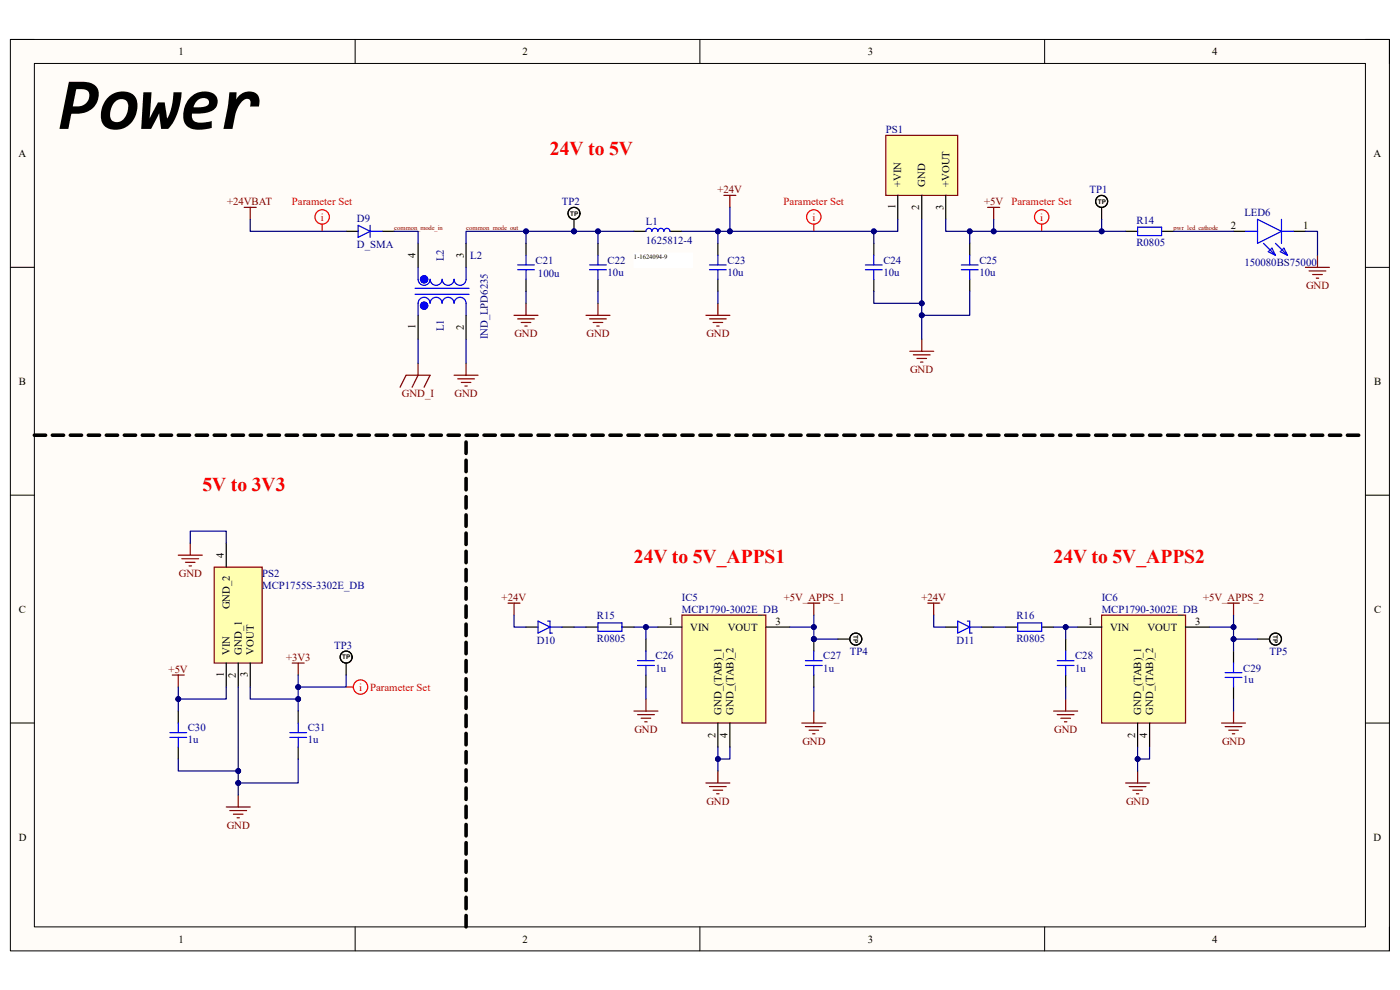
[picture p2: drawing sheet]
<svg xmlns="http://www.w3.org/2000/svg" width="297mm" height="210mm" viewBox="0 0 297 210" stroke-linecap="round" stroke-linejoin="round" font-family="sans-serif">
<path d="M2.2 8.4h292.6v193.3h-292.6z" fill-rule="evenodd" fill="#fffcf8"/>
<path d="M2.2 8.4h292.6v193.3h-292.6z" fill="none" stroke="#000" stroke-width=".21"/>
<path d="M7.3 13.5h282.4v183.1h-282.4z" fill-rule="evenodd" fill="#fffcf8"/>
<g fill="none" stroke="#000" stroke-width=".21">
<path d="M2.2 8.4h5.1M7.3 13.5h282.4v183.1h-282.4zM75.3 8.4v5.1M148.5 8.4v5.1M221.6 8.4v5.1M289.7 8.4h5.1v5.1M2.2 56.7h5.1M289.7 56.7h5.1M2.2 105h5.1M289.7 105.1h5.1M2.2 153.4h5.1M289.7 153.4h5.1"/>
<path d="M75.3 196.6v5.1M148.5 196.6v5.1M221.6 196.6v5.1M294.8 196.6v5.1"/>
</g>
<path d="M45.5 120.3h10.1v20.4h-10.1z" fill-rule="evenodd" fill="#ffffb0"/>
<g fill="none" stroke="#800000" stroke-width=".25">
<path d="M37.8 117.8h5.1M38.6 118.5h3.5M39.3 119.3h2.1M40.4 115.2v2.6M40.1 120.1h.5M45.5 120.3h10.1v20.4h-10.1zM36.5 143.2h2.6M37.8 143.2v2.5M62 140.7h2.5M63.3 140.7v2.5M48 171.2h5.1M48.8 172h3.5"/>
<path d="M49.5 172.7h2.1M50.3 173.5h.5M50.5 168.6v2.6"/>
</g>
<path d="M48 115.2v5.1M48 140.7v5M50.5 140.7v5M53.1 140.7v5" fill="none" stroke="#000" stroke-width=".25"/>
<path d="M144.7 130.5h17.8v22.9h-17.8z" fill-rule="evenodd" fill="#ffffb0"/>
<path d="M107.8 127.9h2.5M109.1 127.9v2.6M144.7 130.5h17.8v22.9h-17.8zM171.4 127.9h2.5M172.7 127.9v2.6M149.8 166.1h5M150.5 166.9h3.6M151.3 167.6h2M152 168.4h.6M152.3 163.6v2.5" fill="none" stroke="#800000" stroke-width=".25"/>
<path d="M139.6 133h5.1M162.5 133h5.1M152.3 153.4v5.1M154.8 153.4v5.1" fill="none" stroke="#000" stroke-width=".25"/>
<circle cx="172.7" cy="135.6" r=".51" fill="#000080"/>
<circle cx="172.7" cy="135.6" r=".51" fill="none" stroke="#000080" stroke-width=".21"/>
<path d="M172.7 135.6v2.5" fill="none" stroke="#000" stroke-width=".25"/>
<circle cx="172.7" cy="135.6" r=".51" fill="#000080"/>
<circle cx="172.7" cy="135.6" r=".51" fill="none" stroke="#000080" stroke-width=".21"/>
<path d="M111.6 133h2.5M119.2 133h2.6M124.3 133h2.6M131.9 133h2.6M137 135.6v2.5M137 143.2v2.5M172.7 143.2v2.5" fill="none" stroke="#000" stroke-width=".25"/>
<path d="M114.1 131.8l2.6 1.2-2.6 1.3zM116.2 131.8h.5v2.5h.5M116.7 133h2.5M126.9 132.1h5v1.8h-5zM137 138.1v2M172.7 138.1v2M135.3 141.2h3.5M135.3 140.1h3.5M137 141.2v2M170.9 140.2h3.5M170.9 141.2h3.5M172.7 141.2v2" fill="none" stroke="#00f" stroke-width=".25"/>
<path d="M134.5 150.8h5.1M135.3 151.6h3.5M136 152.4h2.1M136.8 153.1h.5M137 148.3v2.5M170.1 153.4h5.1M170.9 154.1h3.5M171.6 154.9h2.1M172.4 155.7h.5M172.7 150.8v2.6" fill="none" stroke="#800000" stroke-width=".25"/>
<path d="M233.7 130.5h17.8v22.9h-17.8z" fill-rule="evenodd" fill="#ffffb0"/>
<g fill="none" stroke="#800000" stroke-width=".25">
<path d="M196.8 127.9h2.6M198.1 127.9v2.6M233.7 130.5h17.8v22.9h-17.8zM260.4 127.9h2.6M261.7 127.9v2.6M223.5 150.8h5.1M224.3 151.6h3.6M225.1 152.4h2M225.8 153.1h.5M226.1 148.3v2.5M259.2 153.4h5M259.9 154.1h3.6"/>
<path d="M260.7 154.9h2M261.4 155.7h.5M261.7 150.8v2.6M238.8 166.1h5.1M239.6 166.9h3.5M240.3 167.6h2.1M241.1 168.4h.5M241.3 163.6v2.5"/>
</g>
<g fill="none" stroke="#000" stroke-width=".25">
<path d="M200.6 133h2.6M208.3 133h2.5M213.4 133h2.5M221 133h2.5M226.1 135.6v2.5M228.6 133h5.1M251.5 133h5.1M261.7 138.1v2.6M37.8 150.8v2.6M37.8 158.5v2.5M63.3 150.8v2.6M63.3 158.5v2.5"/>
<path d="M226.1 143.2v2.6M241.3 153.4v5.1M243.9 153.4v5.1M261.7 145.8v2.5"/>
</g>
<g fill="none" stroke="#00f" stroke-width=".25">
<path d="M203.2 131.8l2.5 1.2-2.5 1.3zM205.2 131.8h.5v2.5h.5M205.7 133h2.6M215.9 132.1h5.1v1.8h-5.1zM226.1 138.1v2.1M36 155.4h3.6M36 156.4h3.6M37.8 153.4v2M37.8 156.4v2.1M61.5 155.4h3.5M61.5 156.4h3.5M63.3 153.4v2"/>
<path d="M63.3 156.4v2.1M224.3 140.2h3.6M224.3 141.2h3.6M226.1 141.2v2M259.9 142.7h3.6M259.9 143.7h3.6M261.7 140.7v2M261.7 143.7v2.1"/>
</g>
<path d="M187.9 28.7h15.3v12.7h-15.3z" fill-rule="evenodd" fill="#ffffb0"/>
<g fill="none" stroke="#800000" stroke-width=".25">
<path d="M187.9 28.7h15.3v12.7h-15.3zM51.8 44h2.6M53.1 44v2.5M209.5 44h2.6M210.8 44v2.5M277 56.7h5M277.7 57.5h3.6M278.5 58.2h2M279.3 59h.5M279.5 54.2v2.5M124.3 66.9h5.1M125.1 67.6h3.5"/>
<path d="M125.8 68.4h2.1M126.6 69.2h.5M126.9 64.3v2.6M149.8 66.9h5M150.5 67.6h3.6M151.3 68.4h2M152 69.2h.6M152.3 64.3v2.6M193 74.5h5.1M193.8 75.3h3.5M194.5 76h2.1M195.3 76.8h.5"/>
<path d="M195.5 72v2.5"/>
</g>
<g fill="none" stroke="#000" stroke-width=".25">
<path d="M73.4 49.1h2.6M81.1 49.1h2.5M126.9 51.6v2.6M126.9 59.3v2.5M152.3 51.6v2.6M152.3 59.3v2.5M185.4 51.6v2.6M185.4 59.3v2.5M190.5 41.4v5.1M195.5 41.4v5.1M200.6 41.4v5.1M205.7 51.6v2.6"/>
<path d="M205.7 59.3v2.5M238.8 49.1h2.5M246.4 49.1h2.6"/>
</g>
<g fill="none" stroke="#00f" stroke-width=".25">
<path d="M76 47.8l2.5 1.3-2.5 1.2zM78.5 49.1h2.6M78.5 47.8v2.5M125.1 57.2h3.5M125.1 56.2h3.5M126.9 54.2v2M126.9 57.2v2.1M150.5 57.2h3.6M150.5 56.2h3.6M152.3 54.2v2M152.3 57.2v2.1M183.6 57.2h3.6"/>
<path d="M183.6 56.2h3.6M185.4 54.2v2M185.4 57.2v2.1M203.9 57.2h3.6M203.9 56.2h3.6M205.7 54.2v2M205.7 57.2v2.1M241.3 48.2h5.1v1.8h-5.1z"/>
</g>
<path d="M134.5 53.7h12.3v3h-12.3z" fill-rule="evenodd" fill="#fff"/>
<path d="M134.5 53.7h12.3v3h-12.3z" fill="none" stroke="#fff" stroke-width=".21"/>
<path d="M153.6 41.4h2.5M154.8 41.4v2.6M96.3 79.6h5.1M98.9 77.1v2.5M109.1 66.9h5M109.8 67.6h3.6M110.6 68.4h2M111.3 69.2h.5M111.6 64.3v2.6M97.1 80.4h3.6M97.9 81.1h2M98.6 81.9h.5" fill="none" stroke="#800000" stroke-width=".25"/>
<path d="M88.7 51.6v5.1M98.9 51.6v5.1M111.6 51.6v2.6M111.6 59.3v2.5M134.5 49.1h2.5M142.1 49.1h2.6M261.7 49.1h2.5M274.4 49.1h2.6M88.7 66.9v5.1M98.9 66.9v5.1" fill="none" stroke="#000" stroke-width=".25"/>
<g fill="none" stroke="#00f" stroke-width=".25">
<path d="M88.7 56.7v2.6a1.27 1.27 0 0 0 1.3 1.2 1.27 1.27 0 0 0 1.2-1.2 1.27 1.27 0 0 0 1.3 1.2 1.27 1.27 0 0 0 1.3-1.2 1.27 1.27 0 0 0 1.3 1.2 1.27 1.27 0 0 0 1.2-1.2 1.27 1.27 0 0 0 1.3 1.2 1.27 1.27 0 0 0 1.3-1.2v-2.6M109.8 57.2h3.6M109.8 56.2h3.6M111.6 54.2v2M111.6 57.2v2.1M137 49.1a.63 .63 0 0 1 .7-.7 .63 .63 0 0 1 .6 .7 .64 .64 0 0 1 .6-.7 .64 .64 0 0 1 .7 .7 .64 .64 0 0 1 .6-.7 .64 .64 0 0 1 .6 .7 .64 .64 0 0 1 .7-.7 .64 .64 0 0 1 .6 .7M264.2 49.1h2.6M266.8 46.5l5.1 2.6-5.1 2.5zM268.1 51.6l2.5 2.6M269.1 53.4l.7-.8 .8 1.6zM270.6 51.6l2.5 2.6M271.9 46.5v5.1"/>
<path d="M271.9 49.1h2.5M272.4 52.6l.7 1.6-1.5-.8zM88.1 62.4h11.4M88.1 61.2h11.4M88.7 66.9v-2.6a1.27 1.27 0 0 1 1.3-1.2 1.27 1.27 0 0 1 1.2 1.2 1.27 1.27 0 0 1 1.3-1.2 1.27 1.27 0 0 1 1.3 1.2 1.27 1.27 0 0 1 1.3-1.2 1.27 1.27 0 0 1 1.2 1.2 1.27 1.27 0 0 1 1.3-1.2 1.27 1.27 0 0 1 1.3 1.2v2.6"/>
</g>
<g fill="none" stroke="#00f" stroke-width="1.3">
<circle cx="90" cy="59.3" r=".26"/>
<circle cx="90" cy="64.9" r=".26"/>
</g>
<circle cx="121.8" cy="49.1" r=".51" fill="#000080"/>
<circle cx="121.8" cy="49.1" r=".51" fill="none" stroke="#000080" stroke-width=".21"/>
<path d="M121.8 46.5v2.6" fill="none" stroke="#000" stroke-width=".25"/>
<circle cx="121.8" cy="49.1" r=".51" fill="#000080"/>
<circle cx="121.8" cy="49.1" r=".51" fill="none" stroke="#000080" stroke-width=".21"/>
<g fill="none" stroke="#000" stroke-width=".25">
<path d="M233.7 44v2.5M177.7 135.6h2.6M266.8 135.6h2.5M73.4 140.7v2.5"/>
<circle cx="121.8" cy="45.3" r="1.27"/>
<circle cx="233.7" cy="42.7" r="1.27"/>
<circle cx="73.4" cy="139.4" r="1.27"/>
<circle cx="181.6" cy="135.6" r="1.27"/>
<circle cx="270.6" cy="135.6" r="1.27"/>
</g>
<g fill="none" stroke="#000" stroke-width=".76">
<path d="M7.3 92.3h2.4M11.1 92.3h2.4M14.9 92.3h2.4M18.7 92.3h2.4M22.6 92.3h2.3M26.4 92.3h2.4M30.2 92.3h2.4M34 92.3h2.4M37.8 92.3h2.4M41.6 92.3h2.4M45.5 92.3h2.3M49.3 92.3h2.4"/>
<path d="M53.1 92.3h2.4M56.9 92.3h2.4M60.7 92.3h2.4M64.5 92.3h2.4M68.3 92.3h2.4M72.2 92.3h2.3M76 92.3h2.4M79.8 92.3h2.4M83.6 92.3h2.4M87.4 92.3h2.4M91.2 92.3h2.4M95.1 92.3h2.3"/>
<path d="M98.9 92.3h2.4M98.9 93.8v2.4M98.9 97.6v2.4M102.7 92.3h2.4M106.5 92.3h2.4M110.3 92.3h2.4M114.1 92.3h2.4M118 92.3h2.3M121.8 92.3h2.4M125.6 92.3h2.4M129.4 92.3h2.4M133.2 92.3h2.4"/>
<path d="M137 92.3h2.4M140.9 92.3h2.3M144.7 92.3h2.4M148.5 92.3h2.4M152.3 92.3h2.4M156.1 92.3h2.4M159.9 92.3h2.4M163.7 92.3h2.4M167.6 92.3h2.3M171.4 92.3h2.4M175.2 92.3h2.4M179 92.3h2.4"/>
<path d="M182.8 92.3h2.4M186.6 92.3h2.4M190.5 92.3h2.3M194.3 92.3h2.4M198.1 92.3h2.4M201.9 92.3h2.4M205.7 92.3h2.4M209.5 92.3h2.4M213.4 92.3h2.3M217.2 92.3h2.4M221 92.3h2.4M224.8 92.3h2.4"/>
<path d="M228.6 92.3h2.4M232.4 92.3h2.4M236.3 92.3h2.3M240.1 92.3h2.4M243.9 92.3h2.4M247.7 92.3h2.4M251.5 92.3h2.4M255.3 92.3h2.4M259.2 92.3h2.3M263 92.3h2.3M266.8 92.3h2.4M270.6 92.3h2.4"/>
<path d="M274.4 92.3h2.4M278.2 92.3h2.4M282 92.3h2.4M285.9 92.3h2.3M98.9 101.5v2.4M98.9 105.4v2.4M98.9 109.2v2.4M98.9 113.1v2.4M98.9 117v2.4M98.9 120.8v2.4M98.9 124.7v2.4M98.9 128.5v2.5"/>
<path d="M98.9 132.4v2.4M98.9 136.3v2.4M98.9 140.1v2.4M98.9 144v2.4M98.9 147.9v2.4M98.9 151.7v2.4M98.9 155.6v2.4M98.9 159.4v2.5M98.9 163.3v2.4M98.9 167.2v2.4M98.9 171v2.5M98.9 174.9v2.4"/>
<path d="M98.9 178.8v2.4M98.9 182.6v2.4M98.9 186.5v2.4M98.9 190.4v2.4M98.9 194.2v2.4"/>
</g>
<path d="M88.7 77.1v2.5l-1.3 2.5M84.9 82.1l1.3-2.5h5l-1.2 2.5" fill="none" stroke="#800000" stroke-width=".25"/>
<g fill="none" stroke="#f00" stroke-width=".25">
<path d="M68.3 47.5v1.6M172.7 47.6v1.5M221 47.6v1.5M73.4 145.7h1.6"/>
<circle cx="68.3" cy="46" r="1.53"/>
<circle cx="172.6" cy="46" r="1.53"/>
<circle cx="221" cy="46" r="1.53"/>
<circle cx="76.5" cy="145.7" r="1.53"/>
</g>
<path d="M40.4 115.2v-2.5h7.6v2.5M37.8 145.7v2.6h10.2v-2.6" fill="none" stroke="#000080" stroke-width=".25"/>
<circle cx="37.8" cy="148.3" r=".51" fill="#000080"/>
<circle cx="37.8" cy="148.3" r=".51" fill="none" stroke="#000080" stroke-width=".21"/>
<path d="M63.3 143.2v5.1h-10.2v-2.6" fill="none" stroke="#000080" stroke-width=".25"/>
<circle cx="63.3" cy="148.3" r=".51" fill="#000080"/>
<circle cx="63.3" cy="148.3" r=".51" fill="none" stroke="#000080" stroke-width=".21"/>
<circle cx="63.3" cy="145.7" r=".51" fill="#000080"/>
<circle cx="63.3" cy="145.7" r=".51" fill="none" stroke="#000080" stroke-width=".21"/>
<path d="M154.8 158.5v2.5h-2.5" fill="none" stroke="#000080" stroke-width=".25"/>
<circle cx="152.3" cy="161" r=".51" fill="#000080"/>
<circle cx="152.3" cy="161" r=".51" fill="none" stroke="#000080" stroke-width=".21"/>
<path d="M172.7 130.5v2.5h-5.1" fill="none" stroke="#000080" stroke-width=".25"/>
<circle cx="172.7" cy="133" r=".51" fill="#000080"/>
<circle cx="172.7" cy="133" r=".51" fill="none" stroke="#000080" stroke-width=".21"/>
<path d="M121.8 133h2.5M134.5 133h2.5v2.6" fill="none" stroke="#000080" stroke-width=".25"/>
<circle cx="137" cy="133" r=".51" fill="#000080"/>
<circle cx="137" cy="133" r=".51" fill="none" stroke="#000080" stroke-width=".21"/>
<path d="M109.1 130.5v2.5h2.5M137 133h2.6" fill="none" stroke="#000080" stroke-width=".25"/>
<circle cx="137" cy="133" r=".51" fill="#000080"/>
<circle cx="137" cy="133" r=".51" fill="none" stroke="#000080" stroke-width=".21"/>
<path d="M172.7 133v2.6M137 145.7v2.6M172.7 145.7v5.1" fill="none" stroke="#000080" stroke-width=".25"/>
<circle cx="172.7" cy="133" r=".51" fill="#000080"/>
<circle cx="172.7" cy="133" r=".51" fill="none" stroke="#000080" stroke-width=".21"/>
<circle cx="172.7" cy="135.6" r=".51" fill="#000080"/>
<circle cx="172.7" cy="135.6" r=".51" fill="none" stroke="#000080" stroke-width=".21"/>
<path d="M152.3 158.5v5.1" fill="none" stroke="#000080" stroke-width=".25"/>
<circle cx="152.3" cy="161" r=".51" fill="#000080"/>
<circle cx="152.3" cy="161" r=".51" fill="none" stroke="#000080" stroke-width=".21"/>
<path d="M243.9 158.5v2.5h-2.6" fill="none" stroke="#000080" stroke-width=".25"/>
<circle cx="241.3" cy="161" r=".51" fill="#000080"/>
<circle cx="241.3" cy="161" r=".51" fill="none" stroke="#000080" stroke-width=".21"/>
<path d="M261.7 130.5v2.5h-5.1" fill="none" stroke="#000080" stroke-width=".25"/>
<circle cx="261.7" cy="133" r=".51" fill="#000080"/>
<circle cx="261.7" cy="133" r=".51" fill="none" stroke="#000080" stroke-width=".21"/>
<path d="M210.8 133h2.6M223.5 133h2.6v2.6" fill="none" stroke="#000080" stroke-width=".25"/>
<circle cx="226.1" cy="133" r=".51" fill="#000080"/>
<circle cx="226.1" cy="133" r=".51" fill="none" stroke="#000080" stroke-width=".21"/>
<path d="M198.1 130.5v2.5h2.5M226.1 133h2.5" fill="none" stroke="#000080" stroke-width=".25"/>
<circle cx="226.1" cy="133" r=".51" fill="#000080"/>
<circle cx="226.1" cy="133" r=".51" fill="none" stroke="#000080" stroke-width=".21"/>
<path d="M261.7 133v5.1M226.1 145.8v2.5M261.7 148.3v2.5" fill="none" stroke="#000080" stroke-width=".25"/>
<circle cx="261.7" cy="133" r=".51" fill="#000080"/>
<circle cx="261.7" cy="133" r=".51" fill="none" stroke="#000080" stroke-width=".21"/>
<circle cx="261.7" cy="135.6" r=".51" fill="#000080"/>
<circle cx="261.7" cy="135.6" r=".51" fill="none" stroke="#000080" stroke-width=".21"/>
<path d="M241.3 158.5v5.1" fill="none" stroke="#000080" stroke-width=".25"/>
<circle cx="241.3" cy="161" r=".51" fill="#000080"/>
<circle cx="241.3" cy="161" r=".51" fill="none" stroke="#000080" stroke-width=".21"/>
<path d="M37.8 148.3v2.5" fill="none" stroke="#000080" stroke-width=".25"/>
<circle cx="37.8" cy="148.3" r=".51" fill="#000080"/>
<circle cx="37.8" cy="148.3" r=".51" fill="none" stroke="#000080" stroke-width=".21"/>
<path d="M63.3 148.3v2.5" fill="none" stroke="#000080" stroke-width=".25"/>
<circle cx="63.3" cy="148.3" r=".51" fill="#000080"/>
<circle cx="63.3" cy="148.3" r=".51" fill="none" stroke="#000080" stroke-width=".21"/>
<path d="M37.8 161v2.6h12.7" fill="none" stroke="#000080" stroke-width=".25"/>
<circle cx="50.5" cy="163.6" r=".51" fill="#000080"/>
<circle cx="50.5" cy="163.6" r=".51" fill="none" stroke="#000080" stroke-width=".21"/>
<path d="M63.3 161v5.1h-12.8" fill="none" stroke="#000080" stroke-width=".25"/>
<circle cx="50.5" cy="166.1" r=".51" fill="#000080"/>
<circle cx="50.5" cy="166.1" r=".51" fill="none" stroke="#000080" stroke-width=".21"/>
<path d="M185.4 61.8v2.5h10.1" fill="none" stroke="#000080" stroke-width=".25"/>
<circle cx="195.5" cy="64.3" r=".51" fill="#000080"/>
<circle cx="195.5" cy="64.3" r=".51" fill="none" stroke="#000080" stroke-width=".21"/>
<path d="M205.7 49.1v2.5" fill="none" stroke="#000080" stroke-width=".25"/>
<circle cx="205.7" cy="49.1" r=".51" fill="#000080"/>
<circle cx="205.7" cy="49.1" r=".51" fill="none" stroke="#000080" stroke-width=".21"/>
<path d="M249 49.1h12.7M126.9 61.8v2.5M152.3 61.8v2.5M205.7 61.8v5.1h-10.2" fill="none" stroke="#000080" stroke-width=".25"/>
<circle cx="195.5" cy="66.9" r=".51" fill="#000080"/>
<circle cx="195.5" cy="66.9" r=".51" fill="none" stroke="#000080" stroke-width=".21"/>
<path d="M152.3 49.1v2.5M277 49.1h2.5v5.1" fill="none" stroke="#000080" stroke-width=".25"/>
<circle cx="152.3" cy="49.1" r=".51" fill="#000080"/>
<circle cx="152.3" cy="49.1" r=".51" fill="none" stroke="#000080" stroke-width=".21"/>
<path d="M53.1 46.5v2.6h20.3M154.8 44v5.1" fill="none" stroke="#000080" stroke-width=".25"/>
<circle cx="154.8" cy="49.1" r=".51" fill="#000080"/>
<circle cx="154.8" cy="49.1" r=".51" fill="none" stroke="#000080" stroke-width=".21"/>
<path d="M111.6 49.1v2.5M88.7 72v5.1M98.9 72v5.1" fill="none" stroke="#000080" stroke-width=".25"/>
<circle cx="111.6" cy="49.1" r=".51" fill="#000080"/>
<circle cx="111.6" cy="49.1" r=".51" fill="none" stroke="#000080" stroke-width=".21"/>
<path d="M83.6 49.1h5.1v2.5M126.9 49.1v2.5M111.6 61.8v2.5" fill="none" stroke="#000080" stroke-width=".25"/>
<circle cx="126.9" cy="49.1" r=".51" fill="#000080"/>
<circle cx="126.9" cy="49.1" r=".51" fill="none" stroke="#000080" stroke-width=".21"/>
<path d="M134.5 49.1h-35.6v2.5" fill="none" stroke="#000080" stroke-width=".25"/>
<circle cx="126.9" cy="49.1" r=".51" fill="#000080"/>
<circle cx="126.9" cy="49.1" r=".51" fill="none" stroke="#000080" stroke-width=".21"/>
<circle cx="121.8" cy="49.1" r=".51" fill="#000080"/>
<circle cx="121.8" cy="49.1" r=".51" fill="none" stroke="#000080" stroke-width=".21"/>
<circle cx="111.6" cy="49.1" r=".51" fill="#000080"/>
<circle cx="111.6" cy="49.1" r=".51" fill="none" stroke="#000080" stroke-width=".21"/>
<path d="M210.8 46.5v2.6" fill="none" stroke="#000080" stroke-width=".25"/>
<circle cx="210.8" cy="49.1" r=".51" fill="#000080"/>
<circle cx="210.8" cy="49.1" r=".51" fill="none" stroke="#000080" stroke-width=".21"/>
<path d="M233.7 46.5v2.6" fill="none" stroke="#000080" stroke-width=".25"/>
<circle cx="233.7" cy="49.1" r=".51" fill="#000080"/>
<circle cx="233.7" cy="49.1" r=".51" fill="none" stroke="#000080" stroke-width=".21"/>
<path d="M172.7 135.6h5" fill="none" stroke="#000080" stroke-width=".25"/>
<circle cx="172.7" cy="135.6" r=".51" fill="#000080"/>
<circle cx="172.7" cy="135.6" r=".51" fill="none" stroke="#000080" stroke-width=".21"/>
<path d="M261.7 135.6h5.1" fill="none" stroke="#000080" stroke-width=".25"/>
<circle cx="261.7" cy="135.6" r=".51" fill="#000080"/>
<circle cx="261.7" cy="135.6" r=".51" fill="none" stroke="#000080" stroke-width=".21"/>
<path d="M50.5 145.7v22.9" fill="none" stroke="#000080" stroke-width=".25"/>
<circle cx="50.5" cy="166.1" r=".51" fill="#000080"/>
<circle cx="50.5" cy="166.1" r=".51" fill="none" stroke="#000080" stroke-width=".21"/>
<circle cx="50.5" cy="163.6" r=".51" fill="#000080"/>
<circle cx="50.5" cy="163.6" r=".51" fill="none" stroke="#000080" stroke-width=".21"/>
<path d="M73.4 143.2v2.5h-10.1" fill="none" stroke="#000080" stroke-width=".25"/>
<circle cx="63.3" cy="145.7" r=".51" fill="#000080"/>
<circle cx="63.3" cy="145.7" r=".51" fill="none" stroke="#000080" stroke-width=".21"/>
<path d="M144.7 49.1h40.7v2.5" fill="none" stroke="#000080" stroke-width=".25"/>
<circle cx="152.3" cy="49.1" r=".51" fill="#000080"/>
<circle cx="152.3" cy="49.1" r=".51" fill="none" stroke="#000080" stroke-width=".21"/>
<circle cx="154.8" cy="49.1" r=".51" fill="#000080"/>
<circle cx="154.8" cy="49.1" r=".51" fill="none" stroke="#000080" stroke-width=".21"/>
<circle cx="185.4" cy="49.1" r=".51" fill="#000080"/>
<circle cx="185.4" cy="49.1" r=".51" fill="none" stroke="#000080" stroke-width=".21"/>
<path d="M195.5 46.5v25.5" fill="none" stroke="#000080" stroke-width=".25"/>
<circle cx="195.5" cy="64.3" r=".51" fill="#000080"/>
<circle cx="195.5" cy="64.3" r=".51" fill="none" stroke="#000080" stroke-width=".21"/>
<circle cx="195.5" cy="66.9" r=".51" fill="#000080"/>
<circle cx="195.5" cy="66.9" r=".51" fill="none" stroke="#000080" stroke-width=".21"/>
<path d="M200.6 46.5v2.6h38.2" fill="none" stroke="#000080" stroke-width=".25"/>
<circle cx="205.7" cy="49.1" r=".51" fill="#000080"/>
<circle cx="205.7" cy="49.1" r=".51" fill="none" stroke="#000080" stroke-width=".21"/>
<circle cx="210.8" cy="49.1" r=".51" fill="#000080"/>
<circle cx="210.8" cy="49.1" r=".51" fill="none" stroke="#000080" stroke-width=".21"/>
<circle cx="233.7" cy="49.1" r=".51" fill="#000080"/>
<circle cx="233.7" cy="49.1" r=".51" fill="none" stroke="#000080" stroke-width=".21"/>
<path d="M190.5 46.5v2.6h-5.1" fill="none" stroke="#000080" stroke-width=".25"/>
<circle cx="185.4" cy="49.1" r=".51" fill="#000080"/>
<circle cx="185.4" cy="49.1" r=".51" fill="none" stroke="#000080" stroke-width=".21"/>
<text font-size="15.7" x="12.4" y="27.3">Power</text>
<g font-size="4.1" fill="#f00">
<text x="116.7" y="32.9">24V to 5V</text>
<text x="42.9" y="104.1">5V to 3V3</text>
<text x="134.5" y="119.4">24V to 5V_APPS1</text>
<text x="223.5" y="119.4">24V to 5V_APPS2</text>
</g>
<g font-size="2.3">
<text x="37.9" y="11.7">1</text>
<text x="110.9" y="11.7">2</text>
<text x="184.1" y="11.7">3</text>
<text x="257.1" y="11.7">4</text>
<text x="3.9" y="33.3">A</text>
<text x="291.4" y="33.3">A</text>
<text x="191.2" y="39.7" transform="rotate(-90 191.2 39.7)">+VIN</text>
<text x="196.3" y="39.7" transform="rotate(-90 196.3 39.7)">GND</text>
<text x="201.4" y="39.7" transform="rotate(-90 201.4 39.7)">+VOUT</text>
<text x="189.9" y="44.4" transform="rotate(-90 189.9 44.4)">1</text>
<text x="195" y="44.5" transform="rotate(-90 195 44.5)">2</text>
<text x="200.2" y="44.4" transform="rotate(-90 200.2 44.4)">3</text>
<text x="261.2" y="48.6">2</text>
<text x="276.4" y="48.6">1</text>
<text x="88.2" y="54.7" transform="rotate(-90 88.2 54.7)">4</text>
<text x="98.4" y="54.7" transform="rotate(-90 98.4 54.7)">3</text>
<text x="88.2" y="69.8" transform="rotate(-90 88.2 69.8)">1</text>
<text x="98.4" y="70" transform="rotate(-90 98.4 70)">2</text>
<text x="4" y="81.6">B</text>
<text x="291.5" y="81.6">B</text>
<text x="47.5" y="118.3" transform="rotate(-90 47.5 118.3)">4</text>
<text x="4" y="130">C</text>
<text x="48.8" y="129.3" transform="rotate(-90 48.8 129.3)">GND_2</text>
<text x="291.5" y="130">C</text>
<text x="141.8" y="132.5">1</text>
<text x="146.4" y="133.8">VIN</text>
<text x="154.4" y="133.8">VOUT</text>
<text x="164.5" y="132.5">3</text>
<text x="230.8" y="132.5">1</text>
<text x="235.5" y="133.8">VIN</text>
<text x="243.4" y="133.8">VOUT</text>
<text x="253.5" y="132.5">3</text>
<text x="47.5" y="143.6" transform="rotate(-90 47.5 143.6)">1</text>
<text x="48.8" y="138.9" transform="rotate(-90 48.8 138.9)">VIN</text>
<text x="50" y="143.8" transform="rotate(-90 50 143.8)">2</text>
<text x="51.3" y="138.9" transform="rotate(-90 51.3 138.9)">GND_1</text>
<text x="52.6" y="143.6" transform="rotate(-90 52.6 143.6)">3</text>
<text x="53.8" y="138.9" transform="rotate(-90 53.8 138.9)">VOUT</text>
<text x="153.1" y="151.6" transform="rotate(-90 153.1 151.6)">GND_(TAB)_1</text>
<text x="155.6" y="151.6" transform="rotate(-90 155.6 151.6)">GND_(TAB)_2</text>
<text x="242.1" y="151.6" transform="rotate(-90 242.1 151.6)">GND_(TAB)_1</text>
<text x="244.6" y="151.6" transform="rotate(-90 244.6 151.6)">GND_(TAB)_2</text>
<text x="151.8" y="156.5" transform="rotate(-90 151.8 156.5)">2</text>
<text x="154.3" y="156.5" transform="rotate(-90 154.3 156.5)">4</text>
<text x="240.8" y="156.5" transform="rotate(-90 240.8 156.5)">2</text>
<text x="243.4" y="156.5" transform="rotate(-90 243.4 156.5)">4</text>
<text x="4" y="178.3">D</text>
<text x="291.4" y="178.3">D</text>
<text x="37.9" y="199.9">1</text>
<text x="110.9" y="199.9">2</text>
<text x="184.1" y="199.9">3</text>
<text x="257.1" y="199.9">4</text>
</g>
<g font-size="2.3" fill="#000080">
<text x="187.9" y="28.2">PS1</text>
<text x="231.1" y="40.9">TP1</text>
<text x="75.7" y="47">D9</text>
<text x="119.2" y="43.5">TP2</text>
<text x="137" y="47.8">L1</text>
<text x="241.1" y="47.4">R14</text>
<text x="264" y="45.8">LED6</text>
<text x="75.7" y="52.6">D_SMA</text>
<text x="137" y="51.9">1625812-4</text>
<text x="241.1" y="52.2">R0805</text>
<text x="94.2" y="55.4" transform="rotate(-90 94.2 55.4)">L2</text>
<text x="99.8" y="55">L2</text>
<text x="113.6" y="55.9">C21</text>
<text x="114.1" y="58.7">100u</text>
<text x="128.9" y="55.9">C22</text>
<text x="128.9" y="58.5">10u</text>
<text x="154.3" y="55.9">C23</text>
<text x="154.3" y="58.5">10u</text>
<text x="187.4" y="55.9">C24</text>
<text x="187.4" y="58.5">10u</text>
<text x="207.8" y="55.9">C25</text>
<text x="207.8" y="58.5">10u</text>
<text x="264" y="56.4">150080BS75000</text>
<text x="94.2" y="70.2" transform="rotate(-90 94.2 70.2)">L1</text>
<text x="103.5" y="72" transform="rotate(-90 103.5 72)">IND_LPD6235</text>
<text x="55.6" y="122.3">PS2</text>
<text x="55.6" y="124.9">MCP1755S-3302E_DB</text>
<text x="126.6" y="131.4">R15</text>
<text x="144.7" y="127.4">IC5</text>
<text x="144.7" y="130">MCP1790-3002E_DB</text>
<text x="215.6" y="131.4">R16</text>
<text x="233.7" y="127.4">IC6</text>
<text x="233.7" y="130">MCP1790-3002E_DB</text>
<text x="70.9" y="137.6">TP3</text>
<text x="113.9" y="136.6">D10</text>
<text x="126.6" y="136.2">R0805</text>
<text x="202.9" y="136.6">D11</text>
<text x="215.6" y="136.2">R0805</text>
<text x="139.1" y="139.9">C26</text>
<text x="139.1" y="142.5">1u</text>
<text x="174.7" y="139.9">C27</text>
<text x="174.7" y="142.5">1u</text>
<text x="180.3" y="138.9">TP4</text>
<text x="228.1" y="139.9">C28</text>
<text x="228.1" y="142.5">1u</text>
<text x="263.7" y="142.5">C29</text>
<text x="269.3" y="138.9">TP5</text>
<text x="263.7" y="145">1u</text>
<text x="39.8" y="155.2">C30</text>
<text x="65.3" y="155.2">C31</text>
<text x="39.8" y="157.7">1u</text>
<text x="65.3" y="157.7">1u</text>
</g>
<g font-size="2.3" fill="#800000">
<text x="152.2" y="40.9">+24V</text>
<text x="48.2" y="43.5">+24VBAT</text>
<text x="208.8" y="43.5">+5V</text>
<text x="277.1" y="61.3">GND</text>
<text x="109.1" y="71.5">GND</text>
<text x="124.4" y="71.5">GND</text>
<text x="149.9" y="71.5">GND</text>
<text x="193.1" y="79.1">GND</text>
<text x="85.3" y="84.2">GND_I</text>
<text x="96.4" y="84.2">GND</text>
<text x="37.9" y="122.3">GND</text>
<text x="106.4" y="127.4">+24V</text>
<text x="166.3" y="127.4">+5V_APPS_1</text>
<text x="195.5" y="127.4">+24V</text>
<text x="255.2" y="127.4">+5V_APPS_2</text>
<text x="35.8" y="142.7">+5V</text>
<text x="60.7" y="140.1">+3V3</text>
<text x="134.6" y="155.4">GND</text>
<text x="223.6" y="155.4">GND</text>
<text x="170.2" y="157.9">GND</text>
<text x="259.2" y="157.9">GND</text>
<text x="149.9" y="170.7">GND</text>
<text x="238.9" y="170.7">GND</text>
<text x="48.1" y="175.8">GND</text>
</g>
<g font-size="2.3" fill="#f00">
<text x="61.9" y="43.5">Parameter Set</text>
<text x="68.1" y="46.8">i</text>
<text x="166.2" y="43.5">Parameter Set</text>
<text x="172.3" y="46.8">i</text>
<text x="214.6" y="43.5">Parameter Set</text>
<text x="220.7" y="46.8">i</text>
<text x="76.2" y="146.5">i</text>
<text x="78.5" y="146.5">Parameter Set</text>
</g>
<g font-size="1.4">
<text x="120.9" y="45.7">TP</text>
<text x="232.9" y="43.2">TP</text>
<text x="134.5" y="54.9">1-1624094-9</text>
<text x="181.1" y="134.7" transform="rotate(90 181.1 134.7)">TP</text>
<text x="270.1" y="134.7" transform="rotate(90 270.1 134.7)">TP</text>
<text x="72.6" y="139.8">TP</text>
</g>
<g font-size="1.4" fill="#800000">
<text x="83.6" y="48.8">common_mode_in</text>
<text x="98.9" y="48.8">common_mode_out</text>
<text x="249" y="48.8">pwr_led_cathode</text>
</g>
</svg>
